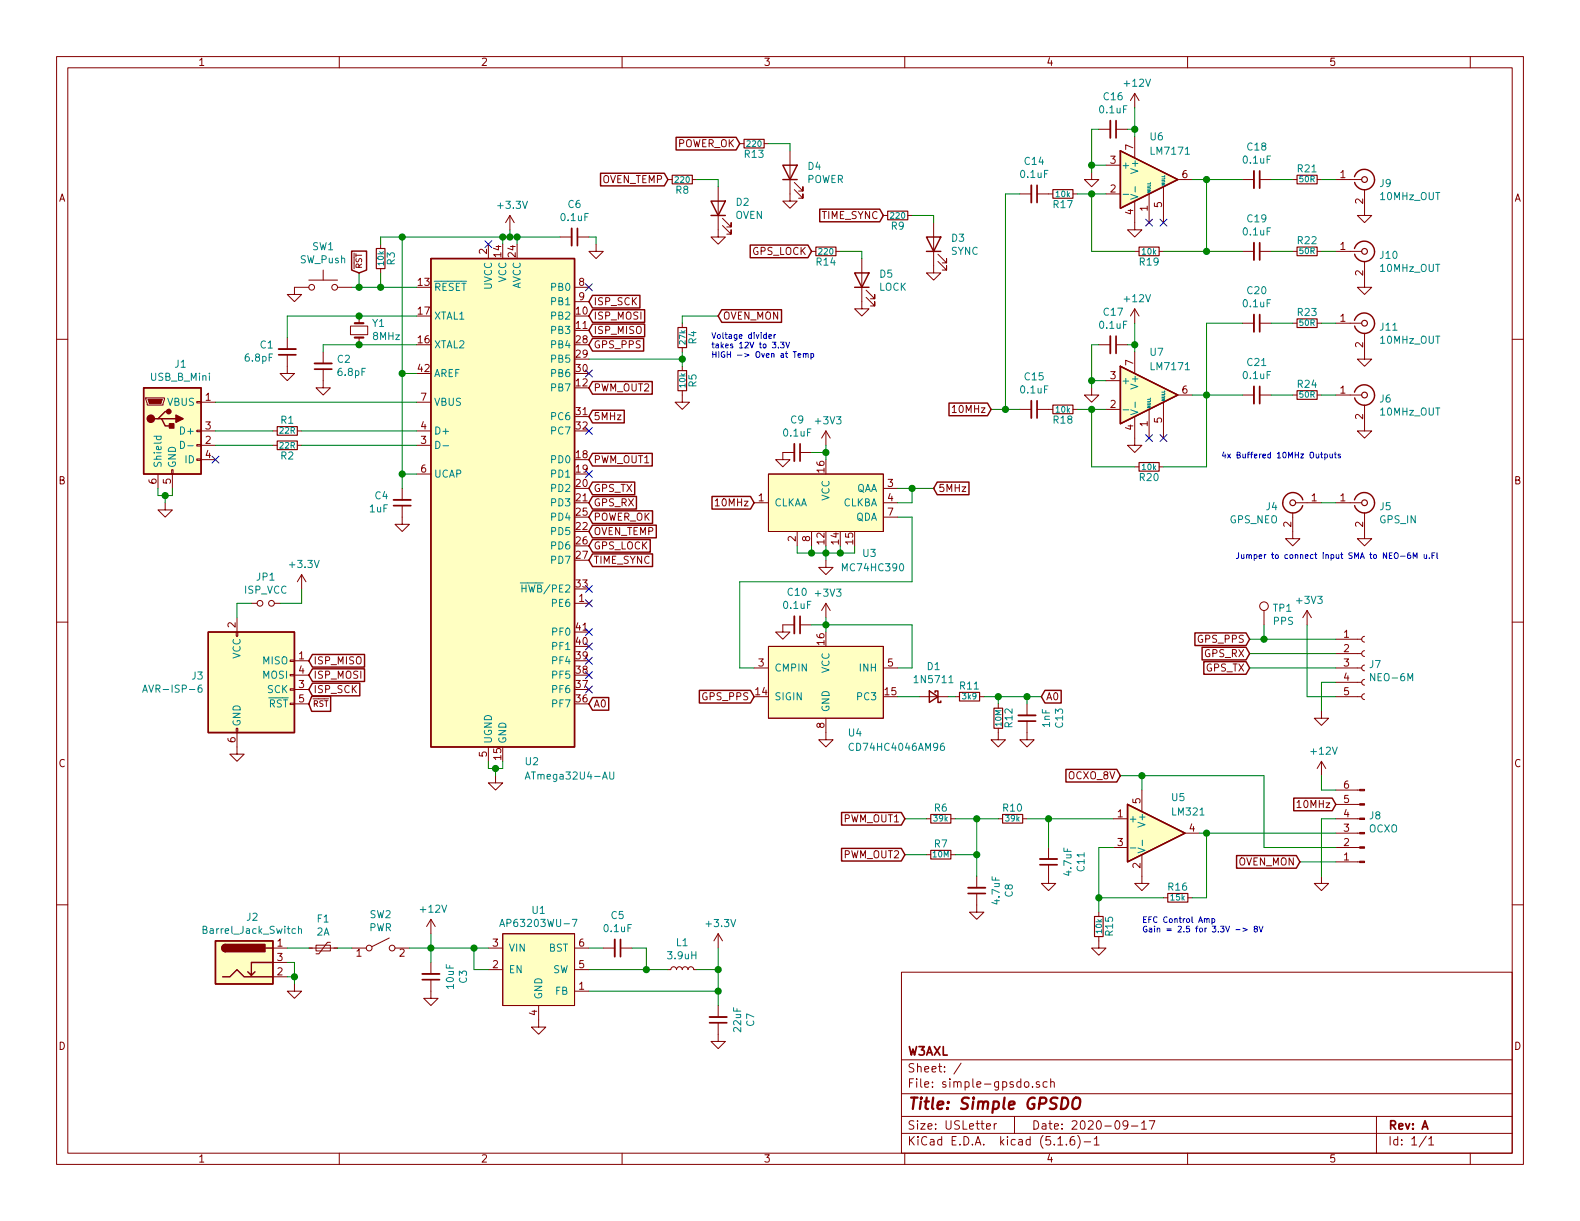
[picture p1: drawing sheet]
<svg xmlns="http://www.w3.org/2000/svg" width="279mm" height="216mm" viewBox="0 0 279 216" stroke-linecap="round" stroke-linejoin="round" font-family="sans-serif">
<g fill="none" stroke="#840000" stroke-width=".18">
<path d="M10 10h259.4v195.9h-259.4zM12 12h255.4v191.9h-255.4zM60 10v2M110 10v2M160 10v2M200.7 16.5v2.6M200.7 16.5l-.8 1.3M200.7 16.5l.7 1.3M210 10v2M260 10v2M90.2 38.1l-.8 1.3M90.2 38.1v2.5"/>
<path d="M90.2 38.1l.7 1.3M118.1 31.8h.8M122.4 31.8h.8M127 33v8.9h1.3l-1.3 1.3-1.3-1.3h1.3M127.8 39.9l1.5 1.5v-.8v.8h-.8M127.8 38.6l1.5 1.5v-.7v.7h-.8M130.8 25.4h.8M135.1 25.4h.8M139.7 26.7v8.9h1.3l-1.3 1.2-1.3-1.2h1.3M140.5 33.5l1.5 1.6v-.8v.8h-.8M140.5 32.3l1.5 1.5v-.8v.8h-.8M156.2 38.1h.8"/>
<path d="M160.5 38.1h.8M165.1 39.4v8.9h1.3l-1.3 1.2-1.3-1.2h1.3M180.3 34.3h2.1M183.4 34.3h2.8M189.7 34.3h.8M193 30.5v1.3h1.3l-1.3 1.2-1.2-1.2h1.2M194.3 22.9h2M195.6 34.3h2.5M195.6 29.2h2.5M197.4 22.9h2M200.7 35.6v5h1.2l-1.2 1.3-1.3-1.3h1.3M200.7 24.1v3.8"/>
<path d="M203.2 34.3v5.1M205.7 33v6.4M208.3 31.8h2.5M219.7 31.8h2M222.8 31.8h2M228.6 31.8h.8M232.9 31.8h.8M236.2 31.8h4.6M241.3 33.5v4.6h1.3l-1.3 1.3-1.3-1.3h1.3M10 60h2M50.8 59.7v2M54.6 50.8h-2.5v1.3h1.2l-1.2 1.2-1.3-1.2h1.3"/>
<path d="M54.6 49.5h5.1M57.1 47.8v1.7M59.7 50.8h2.5M62 57.7h3v1.5h-3zM63.5 55.9v1.3M63.5 59.7v1.3M67.3 43.2v.7M67.3 47.5v.8M86.4 43.2v2.5M99.1 41.9h2M101.6 50.8h2.5M101.6 53.3h2.5"/>
<path d="M102.1 41.9h2M105.4 43.2v1.3h1.3l-1.3 1.2-1.3-1.2h1.3M120.6 57.2v.7M143.5 44.5h.8M147.8 44.5h.8M152.4 45.7v8.9h1.3l-1.3 1.3-1.3-1.3h1.3M153.2 52.6l1.5 1.5v-.8v.8h-.8M153.2 51.3l1.5 1.5v-.7v.7h-.8M165.9 46.2l1.5 1.6v-.8v.8h-.8M165.9 45l1.5 1.5v-.8v.8h-.8M200.7 44.5h.7M200.7 54.6l-.8 1.3"/>
<path d="M200.7 54.6v2.6M200.7 54.6l.7 1.3M205 44.5h.7M219.7 57.2h2M219.7 44.5h2M222.8 57.2h2M222.8 44.5h2M228.6 57.2h.8M228.6 44.5h.8M232.9 57.2h.8M232.9 44.5h.8M236.2 57.2h4.6"/>
<path d="M236.2 44.5h4.6M241.3 58.9v4.6h1.3l-1.3 1.3-1.3-1.3h1.3M241.3 46.2v4.6h1.3l-1.3 1.3-1.3-1.3h1.3M267.4 60h2M25.8 70.4h3.3v.2l-.3 1h-2.8zM34.8 78.6h.8v.3h-.8zM34.8 76.1h.8v.2h-.8zM34.8 71h.8v.2h-.8zM35.6 76.2h2.5M35.6 78.7h2.5M35.6 71.1h2.5M48.3 76.2h.7"/>
<path d="M48.3 78.7h.7M50.8 62.7v3.3h1.3l-1.3 1.3-1.3-1.3h1.3M52.6 76.2h.7M52.6 78.7h.7M57.1 65.3v3.3h1.3l-1.3 1.3-1.2-1.3h1.2M57.1 62.2v2.1M73.7 76.2h2.5M73.7 78.7h2.5M73.7 71.1h2.5M120.6 69.1v2h1.3l-1.3 1.3-1.2-1.3h1.2M120.6 61.5v.7M120.6 64.8v.7"/>
<path d="M146 76.2v2.5M146 76.2l-.7 1.3M146 76.2l.8 1.3M168.4 72l.4-.3v1.2M168.4 72.9h.7M180.3 72.4h2.1M183.4 72.4h2.8M189.7 72.4h.8M193 68.6v1.3h1.3l-1.3 1.2-1.2-1.2h1.2M194.3 61h2M195.6 72.4h2.5M195.6 67.3h2.5"/>
<path d="M197.4 61h2M200.7 73.7v5h1.2l-1.2 1.3-1.3-1.3h1.3M200.7 62.2v3.8M203.2 72.4v5.1M205.7 71.1v6.4M208.3 69.9h2.5M219.7 69.9h2M222.8 69.9h2M228.6 69.9h.8M232.9 69.9h.8M236.2 69.9h4.6M241.3 71.6v4.6h1.3l-1.3 1.3-1.3-1.3h1.3"/>
<path d="M27.9 83.8v2.6M29.2 88.9v1.3h1.3l-1.3 1.2-1.3-1.2h1.3M30.4 83.1h.2v.7h-.2zM30.5 83.8v2.6M34.8 81.2h.8v.2h-.8zM35.6 81.3h2.5M71.1 89.4v3.3h1.3l-1.3 1.3-1.3-1.3h1.3M71.1 86.4v2M73.7 83.8h2.5M126.5 88.5l.3-.3v1.3M126.5 89.5h.7M133.3 88.9h2.6"/>
<path d="M135.9 83.8h20.3v10.2h-20.3zM140.5 80h-2.1v1.3h1.3l-1.3 1.3-1.2-1.3h1.2M141 94v2.5M141.5 80h2M143.5 94v2.5M146 99.1v1.2h1.3l-1.3 1.3-1.2-1.3h1.2M156.2 88.9h2.5M156.2 86.4h2.5M156.2 91.4h2.5M200.7 82.6h.7M205 82.6h.7M228.6 90.7v4.6h1.3l-1.3 1.2-1.3-1.2h1.3"/>
<path d="M229.1 88.9h4.6M236.2 88.9h4.6M241.3 90.7v4.6h1.3l-1.3 1.2-1.3-1.2h1.3M10 110h2M41.8 111.8h.2v.7h-.2zM41.9 109.2v2.6M44.4 106.7h1.1M48.5 106.7h1M51.3 119.3h.8v.2h-.8zM51.3 116.7h.8v.3h-.8zM52.1 116.8h2.5M52.1 119.4h2.5"/>
<path d="M53.3 101.6l-.7 1.3M53.3 101.6v2.5M53.3 101.6l.8 1.3M101.6 106.7h2.5M133.3 118.1h2.6M135.9 114.3h20.3v12.7h-20.3zM140.5 110.5h-2.1v1.3h1.3l-1.3 1.2-1.2-1.2h1.2M141.5 110.5h2M146 106.7l-.7 1.3M146 106.7v2.5M146 106.7l.8 1.3M156.2 118.1h2.5"/>
<path d="M223.5 108v2.5M231.1 108l-.7 1.2M231.1 108v2.5M231.1 108l.8 1.2M236.2 118.1h4.6M236.2 115.6h4.6M236.2 113h4.6M241.3 117.6l-.3 .1-.2 .3 .1 .4 .4 .2M241.3 115.1l-.3 .1-.2 .3 .1 .4 .4 .2M241.3 112.5l-.3 .1-.2 .4 .1 .3 .4 .2M267.4 110h2M41.8 128.8h.2v.7h-.2z"/>
<path d="M41.9 129.5v3.9h1.3l-1.3 1.2-1.3-1.2h1.3M51.3 124.3h.8v.3h-.8zM51.3 121.8h.8v.2h-.8zM52.1 121.9h2.5M52.1 124.5h2.5M86.4 132.1v2.5M87.6 137.2v1.2h1.3l-1.3 1.3-1.2-1.3h1.2M146 127v3.8h1.3l-1.3 1.3-1.2-1.3h1.2M162.6 123.2h5M168.9 123.2h.8M173.2 123.2h.8M176.5 128.8v2h1.3l-1.3 1.3-1.2-1.3h1.2"/>
<path d="M176.5 124.5v.7M181.6 127.5v3.3h1.3l-1.3 1.3-1.3-1.3h1.3M181.6 124.5v2M201.9 139.7v3.8M233.7 125.7v1.3h1.2l-1.2 1.3-1.3-1.3h1.3M233.7 134.6l-.8 1.3M233.7 134.6v2.6M233.7 134.6l.7 1.3M236.2 123.2h4.6M236.2 139.7h4.2M236.2 120.7h4.6M241.3 122.7l-.3 .1-.2 .3 .1 .4 .4 .2"/>
<path d="M241.3 120.1l-.3 .1-.2 .4 .1 .4 .4 .2M10 160h2M163.8 144.8h.8M163.8 151.1h.8M168.1 144.8h.8M168.1 151.1h.8M172.7 158v3.3h1.3l-1.3 1.3-1.3-1.3h1.3M172.7 154.9v2.1M176.5 144.8h.8M180.8 144.8h.8M185.4 152.9v3.3h1.3l-1.3 1.3-1.3-1.3h1.3M185.4 149.9v2"/>
<path d="M196.8 144.8h2.6M196.8 149.9h2.6M201.9 151.1v5.1h1.3l-1.3 1.3-1.2-1.3h1.2M205.7 158.8h.8M209.5 147.3h2.6M210.1 158.8h.7M229.4 141.9l.3-.4v1.3M229.4 142.8h.7M233.7 154.9v1.3h1.2l-1.2 1.3-1.3-1.3h1.3M236.2 144.8h4.2M236.2 142.2h4.2M236.2 147.3h4.2"/>
<path d="M236.2 149.9h4.2M236.2 152.4h4.2M267.4 160h2M48.3 167.6h2.5M48.3 172.7h2.5M48.3 170.2h2.5M52.1 174v1.3h1.2l-1.2 1.2-1.3-1.2h1.3M54.6 167.6h5.1M55.9 167.1h2.5v1h-2.5zM58.4 166.6h-.5l-1.5 2.1h-.5M62.2 167.6h2.6M68.8 165.9l-3 1.5"/>
<path d="M69.8 167.6h2.6M76.2 173.2v3.3h1.3l-1.3 1.3-1.3-1.3h1.3M76.2 162.6v2.5M76.2 170.2v2M76.2 162.6l-.8 1.2M76.2 162.6l.8 1.2M86.4 167.6h2.5M86.4 171.5h2.5M88.9 165.1h12.7v12.7h-12.7zM95.2 177.8v3.8h1.3l-1.3 1.3-1.2-1.3h1.2M101.6 167.6h2.5M101.6 171.5h2.5"/>
<path d="M101.6 175.3h2.5M106.7 167.6h2M109.7 167.6h2.1M118.1 171.5h.5l.1-.4 .3-.2 .5 .2 .1 .4 .2-.4 .2-.2 .5 .2 .1 .4 .2-.4 .3-.2 .4 .2 .2 .4 .1-.4 .3-.2 .4 .2 .2 .4h.5M127 165.1v2.5M127 177.8v2M127 165.1l-.8 1.3M127 165.1l.8 1.3M159.4 171.9h108v32h-108zM194.3 165.6v2h1.3l-1.3 1.3-1.3-1.3h1.3M194.3 161.3v.8M127 180.8v3.4h1.3l-1.3 1.2-1.3-1.2h1.3"/>
<path d="M159.4 197.4h108M159.4 193.4h108M159.4 187.4h108M170 188l-1.3 1.9M174.4 199.2l.8-.2-.1-.2-.4-.1-.3 .2 .1 .7h.6M175.8 198.7v1M176.2 198.7l-.3 .1-.1 .2M179.4 197.4v3M181.2 191.4l.3-.1 .4 .1v.6l-.1 .2-.3 .1-.3-.2zM182.6 192.1v.2M183.8 191.3h-.4l-.2 .2 .1 .2 .5 .1v.4h-.6M185.2 191.3h-.5l-.2 .2v.6l.2 .2 .5-.1"/>
<path d="M185.8 191.4l.2-.1h.4v1M185.8 190.8v1.5M199.4 198.8l-.1 .2a.48 .48 0 0 1-.6 0v-.7a.48 .48 0 0 1 .6-.1l.1 .1a1.19 1.19 0 0 1-.2 1.3l-.5 .1M200.1 199.1h1.1M201.9 198.6l.4-.4v1.5M201.9 199.7h.8M203.2 198.2h1l-.6 1.5M243.4 197.4v6.5M60 203.9v2M110 203.9v2M159.4 200.4h108M160 203.9v2"/>
<path d="M187.1 202.5h.8M188.6 202.3v.2M189.9 201a.59 .59 0 0 0-.7 .6v.6l.2 .2 .4 .1 .2-.2 .1-.5-.2-.2-.4-.1-.3 .3M190.6 200.8a1.71 1.71 0 0 1 0 2.2M191.7 201.9h1.2M193.5 201.4l.4-.4v1.5M193.5 202.5h.9M210 203.9v2M252.2 200.9l-1.2 1.9M252.7 201.4l.4-.4v1.5M252.7 202.5h.8M260 203.9v2"/>
<circle cx="55.1" cy="50.8" r=".51"/>
<circle cx="59.2" cy="50.8" r=".51"/>
<circle cx="46" cy="106.7" r=".51"/>
<circle cx="48" cy="106.7" r=".51"/>
<circle cx="223.5" cy="107.2" r=".76"/>
<circle cx="65.3" cy="167.6" r=".51"/>
<circle cx="69.3" cy="167.6" r=".51"/>
</g>
<path d="M189.8 194.4a.66 .66 0 0 1 1.2 0 1.49 1.49 0 0 1-.6 1.7l-.6-.1a1.49 1.49 0 0 1 0-1.6z" fill="none" stroke="#840000" stroke-width=".41"/>
<g fill="none" stroke="#840000" stroke-width=".25">
<path d="M106.2 30.6h11.3l.6 1.2-.6 1.1h-11.3zM119.6 24.3h10.6l.6 1.1-.6 1.1h-10.6zM125.7 35.6h2.6l-1.3 2.5zM125.7 38.1h2.6M138.4 29.2h2.6l-1.3 2.6zM138.4 31.8h2.6M145 37h10.6l.6 1.1-.6 1.1h-10.6zM198.1 26.7l10.2 5.1-10.2 5zM239.5 31.2a1.8 1.8 0 0 1 2.8-1 1.8 1.8 0 0 1 0 2.9 1.8 1.8 0 0 1-2.8-.8M62.2 44.4h2.6v3.4l-1.3 .5-1.3-.5zM76.2 45.7h25.4v86.4h-25.4zM104.8 57.3h9.2v2.2h-9.2l-.7-1.1z"/>
<path d="M104.8 54.8h9.2v2.2h-9.2l-.7-1.1zM104.8 52.2h8.4v2.3h-8.4l-.7-1.2zM104.8 59.8h9v2.3h-9l-.7-1.1zM127.6 54.8h10.6v2.2h-10.6l-.6-1.1zM132.7 43.3h10.2l.6 1.2-.6 1.1h-10.2zM151.1 48.3h2.6l-1.3 2.5zM151.1 50.8h2.6M163.8 41.9h2.6l-1.3 2.6zM163.8 44.5h2.6M239.5 56.6a1.8 1.8 0 0 1 2.8-1 1.8 1.8 0 0 1 0 2.9 1.8 1.8 0 0 1-2.8-.8M239.5 43.9a1.8 1.8 0 0 1 2.8-1 1.8 1.8 0 0 1 0 2.9 1.8 1.8 0 0 1-2.8-.8M25.4 68.6h10.2v15.2h-10.2z"/>
<path d="M27.9 74h.7l.6 1.3h1.3M28.6 74h2.5M29.8 72.8h-.6l-1.3 1.2h-.6M104.8 67.5h10.5v2.2h-10.5l-.7-1.1zM104.8 72.5h5.6v2.3h-5.6l-.7-1.1zM167.8 71.3h6.8l.7 1.1-.7 1.1h-6.8zM198.1 64.8l10.2 5.1-10.2 5zM239.5 69.3a1.8 1.8 0 0 1 2.8-1 1.8 1.8 0 0 1 0 2.9 1.8 1.8 0 0 1-2.8-.8M104.8 92.9h11.3v2.2h-11.3l-.7-1.1zM104.8 97.9h10.6v2.3h-10.6l-.7-1.1zM104.8 95.4h10.2v2.2h-10.2l-.7-1.1zM104.8 90.3h10.6v2.3h-10.6l-.7-1.2z"/>
<path d="M104.8 87.8h7.7v2.2h-7.7l-.7-1.1zM104.8 85.2h7.4v2.3h-7.4l-.7-1.1zM104.8 80.2h10.5v2.2h-10.5l-.7-1.1zM125.9 87.8h6.8l.6 1.1-.6 1.1h-6.8zM165.7 85.2h5.6v2.3h-5.6l-.6-1.1zM230.4 88.4a1.8 1.8 0 0 0-2.8-1 1.8 1.8 0 0 0 0 2.9 1.8 1.8 0 0 0 2.8-.9M239.5 88.4a1.8 1.8 0 0 1 2.8-1 1.8 1.8 0 0 1 0 2.9 1.8 1.8 0 0 1-2.8-.9M36.8 111.8h15.3v17.7h-15.3zM55.2 118.3h9.3v2.2h-9.3l-.6-1.1zM55.2 115.7h9.3v2.3h-9.3l-.6-1.2zM211.3 111.9h9l.7 1.1-.7 1.1h-9zM212.6 114.5h7.7l.7 1.1-.7 1.1h-7.7z"/>
<path d="M212.9 117h7.4l.7 1.1-.7 1.1h-7.4zM55.1 123.1h3.4v2.7h-3.4l-.5-1.3zM55.2 120.8h8.4v2.2h-8.4l-.6-1.1zM104.8 123.3h2.8v2.3h-2.8l-.7-1.1zM123.7 122.1h9l.6 1.1-.6 1.1h-9zM164.3 122.2l1.6 1-1.6 1zM165.4 122.4v-.2h.5v2h.5v-.2M184.8 122.1h2.9v2.2h-2.9l-.7-1.1zM188.5 136h9l.6 1.2-.6 1.1h-9zM148.8 150h10.6l.6 1.1-.6 1.1h-10.6zM148.8 143.7h10.6l.6 1.1-.6 1.1h-10.6zM199.4 142.2l10.1 5.1-10.1 5.1z"/>
<path d="M218.7 151.3h10.5l.7 1.1-.7 1.1h-10.5zM228.8 141.1h6.8l.6 1.1-.6 1.2h-6.8zM38.1 166.4h10.2v7.6h-10.2zM39.4 172.7h1.2l1.3-1.2 1.3 1.2h5.1M39.9 167a.63 .63 0 0 0-.7 .6 .63 .63 0 0 0 .7 .7M45.1 171.8l-.7 .7M47 167.6h1.3M48.3 170.2h-3.9v2.3l-.6-.7"/>
</g>
<g fill="none" stroke="#840000" stroke-width=".2">
<path d="M118.9 31h3.5v1.5h-3.5zM131.6 24.6h3.5v1.6h-3.5zM157 37.3h3.5v1.6h-3.5zM186.2 33.5h3.5v1.6h-3.5zM229.4 31h3.5v1.5h-3.5zM66.5 43.9h1.6v3.6h-1.6zM119.9 57.9h1.5v3.6h-1.5zM144.3 43.7h3.5v1.5h-3.5zM201.4 43.7h3.6v1.5h-3.6zM229.4 56.4h3.5v1.5h-3.5zM229.4 43.7h3.5v1.5h-3.5zM49 75.4h3.6v1.6h-3.6z"/>
<path d="M49 78h3.6v1.5h-3.6zM119.9 65.5h1.5v3.6h-1.5zM186.2 71.6h3.5v1.6h-3.5zM229.4 69.1h3.5v1.5h-3.5zM201.4 81.8h3.6v1.5h-3.6zM169.7 122.4h3.5v1.6h-3.5zM175.8 125.2h1.5v3.6h-1.5zM164.6 144h3.5v1.5h-3.5zM164.6 150.4h3.5v1.5h-3.5zM177.3 144h3.5v1.5h-3.5zM206.5 158h3.6v1.5h-3.6zM193.5 162.1h1.6v3.5h-1.6z"/>
<circle cx="241.3" cy="31.8" r=".51"/>
<circle cx="241.3" cy="44.5" r=".51"/>
<circle cx="241.3" cy="57.2" r=".51"/>
<circle cx="241.3" cy="69.9" r=".51"/>
<circle cx="228.6" cy="88.9" r=".51"/>
<circle cx="241.3" cy="88.9" r=".51"/>
</g>
<g fill="none" stroke="#840000" stroke-width=".33">
<path d="M182.4 32.8v3M196.3 21.3v3.1M221.7 30.2v3.1M101.1 40.4v3M196.3 59.4v3.1M221.7 42.9v3.1M221.7 55.6v3.1M49.3 61.7h3M55.6 64.3h3.1M140.5 78.5v3M182.4 70.9v3M221.7 68.3v3.1"/>
<path d="M69.6 88.4h3M140.5 109v3M180.1 126.5h3M171.2 157h3M183.9 151.9h3M74.7 172.2h3M108.7 166.1v3.1M125.5 179.8h3"/>
</g>
<g fill="none" stroke="#840000" stroke-width=".3">
<path d="M183.4 32.8v3M197.4 21.3v3.1M222.8 30.2v3.1M102.1 40.4v3M197.4 59.4v3.1M222.8 42.9v3.1M222.8 55.6v3.1M49.3 62.7h3M55.6 65.3h3.1M141.5 78.5v3M183.4 70.9v3M222.8 68.3v3.1"/>
<path d="M69.6 89.4h3M141.5 109v3M180.1 127.5h3M171.2 158h3M183.9 152.9h3M74.7 173.2h3M109.7 166.1v3.1M125.5 180.8h3"/>
</g>
<g fill="#ffffc2" stroke="#ffffc2" stroke-width=".18">
<path d="M36.8 111.8h15.3v17.7h-15.3z"/>
<path d="M198.1 64.8l10.2 5.1-10.2 5z"/>
<path d="M199.4 142.2l10.1 5.1-10.1 5.1z"/>
<path d="M135.9 83.8h20.3v10.2h-20.3z"/>
<path d="M135.9 114.3h20.3v12.7h-20.3z"/>
<path d="M198.1 26.7l10.2 5.1-10.2 5z"/>
<path d="M88.9 165.1h12.7v12.7h-12.7z"/>
<path d="M25.4 68.6h10.2v15.2h-10.2z"/>
<path d="M76.2 45.7h25.4v86.4h-25.4z"/>
<path d="M38.1 166.4h10.2v7.6h-10.2z"/>
</g>
<g fill="none" stroke="#008484" stroke-width=".18">
<path d="M198.6 34.4h1M199.9 34.4l1.3 .4-1.3 .4M200.7 33v1M27.2 77.1h1.3M27.7 77.1v.4l.2 .2 .5-.1v-.5M31.9 78a.64 .64 0 0 1 .7 .7 .64 .64 0 0 1-.7 .6zM33.2 78.8h1M77.1 78a.64 .64 0 0 1 .7 .7 .64 .64 0 0 1-.7 .6zM78.3 78.8h1M198.6 72.5h1M199.9 72.5l1.3 .4-1.3 .4M200.7 71.1v1"/>
<path d="M92 103.1h1.3M92.3 103.4v1.3M92.3 104h.7M25.2 122.4l.5-1.3 .4 1.3M25.3 122h.7M35.6 121.1l-.3 .1a.87 .87 0 0 0 0 1.2l.4-.1v-.6l-.4-.1-.3 .3M92.9 137.8l.4-1.3 .4 1.3M93 137.4h.6M107.8 136.5v1l.3 .3 .3-.1 .1-.2v-1M150.9 131.5a.6 .6 0 0 0-.8 .5 .6 .6 0 0 0 .6 .7l.2-.1M166.9 131.4l-.4 .1-.2 .5v.6l.2 .1 .4-.1 .1-.1-.1-.5-.4-.1-.2 .3M167.8 120.7h.7"/>
<path d="M199.9 149.9h1M201.2 149.9l1.3 .5-1.3 .4M202 148.6v.9M52.8 164.3l.2-.1 .3 .1v.7M52.8 163.8v1.2M88.4 163.8l.4-1.2 .4 1.2M88.5 163.5h.6M101.2 162.6h.8l-.5 1.2"/>
</g>
<path d="M62.7 59.7h1.6M62.7 57.2h1.6" fill="none" stroke="#840000" stroke-width=".38"/>
<g fill="#840000" stroke="#840000" stroke-width=".18">
<path d="M240.4 139.6h.9v.2h-.9z"/>
<path d="M240.4 142.1h.9v.3h-.9z"/>
<path d="M240.4 144.7h.9v.2h-.9z"/>
<path d="M240.4 147.2h.9v.2h-.9z"/>
<path d="M240.4 149.7h.9v.3h-.9z"/>
<path d="M240.4 152.3h.9v.2h-.9z"/>
<path d="M26.2 70.6h2.5l-.3 .8h-2z"/>
</g>
<g fill="#840000" stroke="#840000" stroke-width=".25">
<path d="M30 74.9h.7v.8h-.7z"/>
<path d="M31.1 73.4l1.3 .6-1.3 .7z"/>
<path d="M39.4 167.2l.5-.2v1.3a.64 .64 0 0 1-.6-.4 .64 .64 0 0 1 .1-.7z"/>
<path d="M39.9 167h7v1.3h-7z"/>
<circle cx="26.7" cy="74" r=".63"/>
<circle cx="29.8" cy="72.8" r=".38"/>
</g>
<g fill="none" stroke="#008400" stroke-width=".18">
<path d="M200.7 19.1v5M123.2 31.8h3.8v1.2M135.9 25.4h3.8v1.3M161.3 38.1h3.8v1.3M180.3 34.3h-2.5v38.1M190.5 34.3h5.1M193 34.3v10.2h7.7M193 29.2h2.6M194.3 22.9h-1.3v7.6M199.4 22.9h1.3M210.8 31.8h8.9M213.4 31.8v12.7"/>
<path d="M224.8 31.8h3.8M233.7 31.8h2.5M62.2 50.8h11.5M63.5 48.3v2.5M67.3 48.3v2.5M71.1 41.9v44.5M73.7 55.9h-22.9v3.8M88.9 41.9v1.3M90.2 40.6v1.3M91.4 41.9v1.3M99.1 41.9h-31.8v1.3M104.1 41.9h1.3v1.3"/>
<path d="M127 55.9h-6.4v1.3M148.6 44.5h3.8v1.2M200.7 57.2v5M205.7 44.5h14M219.7 57.2h-6.3v25.4h-7.7M224.8 44.5h3.8M224.8 57.2h3.8M233.7 44.5h2.5M233.7 57.2h2.5M38.1 76.2h10.2M38.1 78.7h10.2M38.1 71.1h35.6"/>
<path d="M53.3 76.2h20.4M53.3 78.7h20.4M71.1 66h2.6M73.7 61h-16.6v1.2M104.1 63.5h16.5M120.6 62.2v2.6M146 78.7v2.6M175.3 72.4h5M190.5 72.4h5.1M193 72.4v10.2h7.7M193 67.3h2.6M194.3 61h-1.3v7.6"/>
<path d="M199.4 61h1.3M210.8 69.9h8.9M224.8 69.9h3.8M233.7 69.9h2.5M27.9 86.4v1.2h2.6v-1.2M29.2 87.6v1.3M71.1 83.8h2.6M141 96.5v1.3h10.1v-1.3M143.5 96.5v1.3M143.5 80h2.5M146 96.5v2.6M148.6 96.5v1.3"/>
<path d="M158.7 86.4h6.4M158.7 91.4h2.6v11.5h-30.5v15.2h2.5M161.3 86.4v2.5h-2.6M233.7 88.9h2.5M44.4 106.7h-2.5v2.5M53.3 104.1v2.6h-3.8M143.5 110.5h17.8v7.6h-2.6M146 109.2v2.6M221 113h15.2M221 115.6h15.2M221 118.1h15.2M223.5 110.5v2.5"/>
<path d="M231.1 110.5v12.7h5.1M86.4 134.6v1.3h2.5v-1.3M87.6 135.9v1.3M158.7 123.2h3.9M167.6 123.2h1.3M174 123.2h10.1M176.5 123.2v1.3M181.6 123.2v1.3M198.1 137.2h25.4v12.7h12.7M201.9 137.2v2.5M233.7 137.2v2.5h2.5M236.2 120.7h-2.5v5"/>
<path d="M160 144.8h3.8M160 151.1h3.8M168.9 144.8h7.6M168.9 151.1h3.8M172.7 144.8v10.1M181.6 144.8h15.2M185.4 144.8v5.1M194.3 158.8h11.4M196.8 149.9h-2.5v11.4M212.1 147.3h24.1M213.4 147.3v11.5h-2.6M229.9 152.4h6.3"/>
<path d="M236.2 144.8h-2.5v10.1M50.8 167.6h3.8M50.8 170.2h1.3v3.8M50.8 172.7h1.3M59.7 167.6h2.5M72.4 167.6h14M76.2 165.1v5.1M83.8 167.6v3.9h2.6M104.1 167.6h2.6M104.1 175.3h22.9M104.1 171.5h14M111.8 167.6h2.5v3.9"/>
<path d="M123.2 171.5h3.8M127 167.6v10.2"/>
</g>
<g fill="none" stroke="#0000c2" stroke-width=".18">
<path d="M136 59.5l.4-.1v-.2h-.3l-.1 .1v.5h.4M136.9 59.2v.6M137.2 59.2l-.3 .2M137.6 61.4v.1M138 60.5h.7l-.4 .4 .4 .2-.1 .3-.1 .1-.5-.1M139 60.5l.3 1 .3-1M140.3 62.2h.5M141.1 62.8l.5-.1v-.1l-.3-.1-.2 .2 .1 .4h.4M142.1 62.6h.3l.1 .6M142.1 62.5v.7M142.5 62.7l.1-.2 .3 .1v.6M143.4 62.6l.3-.1 .2 .2-.1 .4h-.4"/>
<path d="M143.4 62.5v1M233.7 80v.8l.2 .2M236.1 80v.8l.2 .2M233.5 80.3h.4M234.3 80.3h.2l.2 .2-.1 .4h-.3M234.3 80.3v1M235.2 80.3v.6h.4M235.6 80.3v.7M235.9 80.3h.4M237 80.3h-.2l-.2 .1 .4 .3v.2h-.4M247.7 98.3h.8M249.4 97.7l-.4 .1-.1 .8 .2 .2 .3-.1v-.5l-.3-.1-.2 .2"/>
<path d="M249.9 98.8v-1.1l.3 .8 .4-.8v1.1M251.8 98.1l.1 .6h.4M252.3 98.1v.7M252.8 98.7v.1M253.2 98.2h.4M253.7 97.7h-.5v1.1M254.1 97.7v.9l.2 .2M213.4 162.6l.2-.2 .2 .1v.6M214.3 162.5l.3-.1 .2 .2-.1 .5h-.4M214.3 162.4v1M218.5 164.4h.8M219.8 164.1l.8 .3-.8 .3"/>
<path d="M222 164.2l-.2-.1v-.2h.5v.3l-.5 .1v.4l.2 .1 .3-.1 .1-.3-.2-.2M222.7 163.8l.3 1 .3-1"/>
</g>
<g fill="#008400" stroke="#008400" stroke-width=".25">
<circle cx="172.7" cy="144.8" r=".51"/>
<circle cx="161.3" cy="86.4" r=".51"/>
<circle cx="193" cy="34.3" r=".51"/>
<circle cx="83.8" cy="167.6" r=".51"/>
<circle cx="213.4" cy="44.5" r=".51"/>
<circle cx="213.4" cy="31.8" r=".51"/>
<circle cx="76.2" cy="167.6" r=".51"/>
<circle cx="148.6" cy="97.8" r=".51"/>
<circle cx="194.3" cy="158.8" r=".51"/>
<circle cx="146.1" cy="97.8" r=".51"/>
<circle cx="177.8" cy="72.4" r=".51"/>
<circle cx="143.5" cy="97.8" r=".51"/>
<circle cx="223.5" cy="113" r=".51"/>
<circle cx="90.2" cy="41.9" r=".51"/>
<circle cx="172.7" cy="151.1" r=".51"/>
<circle cx="146.1" cy="110.5" r=".51"/>
<circle cx="185.4" cy="144.8" r=".51"/>
<circle cx="213.4" cy="147.3" r=".51"/>
<circle cx="87.6" cy="135.9" r=".51"/>
<circle cx="52.1" cy="172.7" r=".51"/>
<circle cx="146.1" cy="80" r=".51"/>
<circle cx="201.9" cy="137.2" r=".51"/>
<circle cx="181.6" cy="123.2" r=".51"/>
<circle cx="176.5" cy="123.2" r=".51"/>
<circle cx="71.1" cy="66" r=".51"/>
<circle cx="200.7" cy="61" r=".51"/>
<circle cx="127" cy="175.3" r=".51"/>
<circle cx="71.1" cy="41.9" r=".51"/>
<circle cx="63.5" cy="61" r=".51"/>
<circle cx="63.5" cy="55.9" r=".51"/>
<circle cx="200.7" cy="22.9" r=".51"/>
<circle cx="127" cy="171.5" r=".51"/>
<circle cx="67.3" cy="50.8" r=".51"/>
<circle cx="91.4" cy="41.9" r=".51"/>
<circle cx="88.9" cy="41.9" r=".51"/>
<circle cx="114.3" cy="171.5" r=".51"/>
<circle cx="193" cy="67.3" r=".51"/>
<circle cx="71.1" cy="83.8" r=".51"/>
<circle cx="63.5" cy="50.8" r=".51"/>
<circle cx="193" cy="72.4" r=".51"/>
<circle cx="193" cy="29.2" r=".51"/>
<circle cx="29.2" cy="87.6" r=".51"/>
<circle cx="120.7" cy="63.5" r=".51"/>
<circle cx="213.4" cy="69.9" r=".51"/>
</g>
<g fill="none" stroke="#000084" stroke-width=".18">
<path d="M202.6 38.8l1.2 1.2M203.8 38.8l-1.2 1.2M205.1 38.8l1.2 1.2M206.3 38.8l-1.2 1.2M85.8 42.6l1.2 1.2M87 42.6l-1.2 1.2M103.5 50.2l1.2 1.2M104.7 50.2l-1.2 1.2M103.5 65.4l1.2 1.2M103.5 75.6l1.2 1.2M104.7 65.4l-1.2 1.2M104.7 75.6l-1.2 1.2"/>
<path d="M202.6 76.9l1.2 1.2M203.8 76.9l-1.2 1.2M205.1 76.9l1.2 1.2M206.3 76.9l-1.2 1.2M37.5 80.7l1.2 1.2M38.7 80.7l-1.2 1.2M103.5 83.2l1.2 1.2M104.7 83.2l-1.2 1.2M103.5 103.5l1.2 1.2M103.5 106.1l1.2 1.2M103.5 111.2l1.2 1.2M103.5 113.7l1.2 1.2"/>
<path d="M103.5 116.2l1.2 1.2M103.5 118.8l1.2 1.2M104.7 103.5l-1.2 1.2M104.7 106.1l-1.2 1.2M104.7 111.2l-1.2 1.2M104.7 113.7l-1.2 1.2M104.7 116.2l-1.2 1.2M104.7 118.8l-1.2 1.2M103.5 121.3l1.2 1.2M104.7 121.3l-1.2 1.2"/>
</g>
<text font-size="2.8" fill="#840000" x="160.4" y="196.2">Title: Simple GPSDO</text>
<g font-size="2.1" fill="#840000">
<text x="160.4" y="189.6">Sheet: /</text>
<text x="160.4" y="186.6">W3AXL</text>
<text x="160.4" y="192.3">File: simple-gpsdo.sch</text>
<text x="160.4" y="202.5">KiCad E.D.A. kicad (5.1.6)-1</text>
<text x="160.4" y="199.7">Size: USLetter</text>
<text x="182.4" y="199.7">Date: 2020-09-17</text>
<text x="245.4" y="199.7">Rev: A</text>
<text x="245.4" y="202.5">Id: 1/1</text>
</g>
<g font-size="1.8" fill="#840000">
<text x="35" y="11.6">1</text>
<text x="85" y="11.6">2</text>
<text x="135" y="11.6">3</text>
<text x="185" y="11.6">4</text>
<text x="235" y="11.6">5</text>
<text x="119.7" y="26">POWER_OK</text>
<text x="196.4" y="29">3</text>
<text x="200.4" y="26.5" transform="rotate(-90 200.4 26.5)">7</text>
<text x="10.4" y="35.6">A</text>
<text x="106.4" y="32.4">OVEN_TEMP</text>
<text x="196.4" y="34">2</text>
<text x="209.1" y="31.5">6</text>
<text x="237" y="31.5">1</text>
<text x="267.8" y="35.6">A</text>
<text x="145.3" y="38.7">TIME_SYNC</text>
<text x="200.4" y="37.9" transform="rotate(-90 200.4 37.9)">4</text>
<text x="202.9" y="37.3" transform="rotate(-90 202.9 37.3)">1</text>
<text x="205.5" y="36.7" transform="rotate(-90 205.5 36.7)">5</text>
<text x="241" y="36" transform="rotate(-90 241 36)">2</text>
<text x="86.1" y="44.9" transform="rotate(-90 86.1 44.9)">2</text>
<text x="88.6" y="45.4" transform="rotate(-90 88.6 45.4)">14</text>
<text x="91.2" y="45.4" transform="rotate(-90 91.2 45.4)">24</text>
<text x="133" y="45.1">GPS_LOCK</text>
<text x="237" y="44.2">1</text>
<text x="74" y="50.5">13</text>
<text x="102.4" y="50.5">8</text>
<text x="102.4" y="53.1">9</text>
<text x="104.9" y="54">ISP_SCK</text>
<text x="241" y="48.7" transform="rotate(-90 241 48.7)">2</text>
<text x="74" y="55.6">17</text>
<text x="101.9" y="55.6">10</text>
<text x="101.9" y="58.2">11</text>
<text x="104.9" y="59.1">ISP_MISO</text>
<text x="104.9" y="56.5">ISP_MOSI</text>
<text x="127.8" y="56.5">OVEN_MON</text>
<text x="237" y="56.9">1</text>
<text x="74" y="60.7">16</text>
<text x="74" y="65.8">42</text>
<text x="101.9" y="60.7">28</text>
<text x="101.9" y="63.2">29</text>
<text x="101.9" y="65.8">30</text>
<text x="104.9" y="61.6">GPS_PPS</text>
<text x="200.4" y="64.6" transform="rotate(-90 200.4 64.6)">7</text>
<text x="241" y="61.4" transform="rotate(-90 241 61.4)">2</text>
<text x="36.3" y="70.9">1</text>
<text x="74.4" y="70.9">7</text>
<text x="101.9" y="68.3">12</text>
<text x="104.9" y="69.2">PWM_OUT2</text>
<text x="196.4" y="67.1">3</text>
<text x="209.1" y="69.6">6</text>
<text x="237" y="69.6">1</text>
<text x="36.3" y="75.9">3</text>
<text x="74.4" y="75.9">4</text>
<text x="101.9" y="73.4">31</text>
<text x="101.9" y="75.9">32</text>
<text x="104.9" y="74.3">5MHz</text>
<text x="168.9" y="73">10MHz</text>
<text x="196.4" y="72.1">2</text>
<text x="200.4" y="76" transform="rotate(-90 200.4 76)">4</text>
<text x="202.9" y="75.4" transform="rotate(-90 202.9 75.4)">1</text>
<text x="205.5" y="74.8" transform="rotate(-90 205.5 74.8)">5</text>
<text x="241" y="74.1" transform="rotate(-90 241 74.1)">2</text>
<text x="36.3" y="78.5">2</text>
<text x="36.3" y="81">4</text>
<text x="74.4" y="78.5">3</text>
<text x="74.4" y="83.6">6</text>
<text x="101.9" y="81">18</text>
<text x="101.9" y="83.6">19</text>
<text x="104.9" y="81.9">PWM_OUT1</text>
<text x="145.8" y="83.5" transform="rotate(-90 145.8 83.5)">16</text>
<text x="10.4" y="85.6">B</text>
<text x="27.7" y="85.6" transform="rotate(-90 27.7 85.6)">6</text>
<text x="30.2" y="85.6" transform="rotate(-90 30.2 85.6)">5</text>
<text x="101.9" y="86.1">20</text>
<text x="101.9" y="88.6">21</text>
<text x="104.9" y="89.5">GPS_RX</text>
<text x="104.9" y="87">GPS_TX</text>
<text x="126.9" y="89.5">10MHz</text>
<text x="134.1" y="88.6">1</text>
<text x="157" y="86.1">3</text>
<text x="157" y="88.6">4</text>
<text x="165.9" y="87">5MHz</text>
<text x="231.9" y="88.6">1</text>
<text x="237" y="88.6">1</text>
<text x="267.8" y="85.6">B</text>
<text x="101.9" y="93.7">22</text>
<text x="101.9" y="91.2">25</text>
<text x="104.9" y="94.6">OVEN_TEMP</text>
<text x="104.9" y="92.1">POWER_OK</text>
<text x="140.7" y="95.7" transform="rotate(-90 140.7 95.7)">2</text>
<text x="143.3" y="95.7" transform="rotate(-90 143.3 95.7)">8</text>
<text x="157" y="91.2">7</text>
<text x="228.3" y="93.2" transform="rotate(-90 228.3 93.2)">2</text>
<text x="241" y="93.2" transform="rotate(-90 241 93.2)">2</text>
<text x="101.9" y="96.3">26</text>
<text x="101.9" y="98.8">27</text>
<text x="104.9" y="99.7">TIME_SYNC</text>
<text x="104.9" y="97.2">GPS_LOCK</text>
<text x="145.8" y="96.2" transform="rotate(-90 145.8 96.2)">12</text>
<text x="148.3" y="96.2" transform="rotate(-90 148.3 96.2)">14</text>
<text x="150.9" y="96.2" transform="rotate(-90 150.9 96.2)">15</text>
<text x="101.9" y="103.9">33</text>
<text x="102.4" y="106.4">1</text>
<text x="41.7" y="111" transform="rotate(-90 41.7 111)">2</text>
<text x="101.9" y="111.5">41</text>
<text x="145.8" y="114" transform="rotate(-90 145.8 114)">16</text>
<text x="211.9" y="113.7">GPS_PPS</text>
<text x="237.6" y="112.8">1</text>
<text x="52.9" y="116.6">1</text>
<text x="52.9" y="119.1">4</text>
<text x="55.4" y="117.5">ISP_MISO</text>
<text x="101.9" y="119.1">38</text>
<text x="101.9" y="116.6">39</text>
<text x="101.9" y="114">40</text>
<text x="134.1" y="117.9">3</text>
<text x="157" y="117.9">5</text>
<text x="213" y="116.2">GPS_RX</text>
<text x="213.2" y="118.7">GPS_TX</text>
<text x="237.6" y="115.3">2</text>
<text x="237.6" y="117.9">3</text>
<text x="52.9" y="121.7">3</text>
<text x="52.9" y="124.2">5</text>
<text x="55.4" y="122.6">ISP_SCK</text>
<text x="55.4" y="120">ISP_MOSI</text>
<text x="101.9" y="124.2">36</text>
<text x="101.9" y="121.7">37</text>
<text x="104.9" y="125.1">A0</text>
<text x="124.3" y="123.8">GPS_PPS</text>
<text x="133.7" y="122.9">14</text>
<text x="156.5" y="122.9">15</text>
<text x="184.9" y="123.8">A0</text>
<text x="237.6" y="120.4">4</text>
<text x="237.6" y="122.9">5</text>
<text x="41.7" y="131.3" transform="rotate(-90 41.7 131.3)">6</text>
<text x="145.8" y="128.8" transform="rotate(-90 145.8 128.8)">8</text>
<text x="10.4" y="135.6">C</text>
<text x="86.1" y="133.8" transform="rotate(-90 86.1 133.8)">5</text>
<text x="88.6" y="134.3" transform="rotate(-90 88.6 134.3)">15</text>
<text x="189" y="137.8">OCXO_8V</text>
<text x="267.8" y="135.6">C</text>
<text x="201.7" y="142.1" transform="rotate(-90 201.7 142.1)">5</text>
<text x="229.8" y="142.9">10MHz</text>
<text x="237.6" y="142">5</text>
<text x="237.6" y="139.4">6</text>
<text x="149.2" y="145.4">PWM_OUT1</text>
<text x="197.6" y="144.5">1</text>
<text x="197.6" y="149.6">3</text>
<text x="210.3" y="147.1">4</text>
<text x="237.6" y="149.6">2</text>
<text x="237.6" y="147.1">3</text>
<text x="237.6" y="144.5">4</text>
<text x="149.2" y="151.8">PWM_OUT2</text>
<text x="201.7" y="153.5" transform="rotate(-90 201.7 153.5)">2</text>
<text x="218.9" y="153">OVEN_MON</text>
<text x="237.6" y="152.1">1</text>
<text x="49" y="167.4">1</text>
<text x="87.1" y="167.4">3</text>
<text x="102.4" y="167.4">6</text>
<text x="49" y="172.5">2</text>
<text x="49" y="169.9">3</text>
<text x="63" y="169.2">1</text>
<text x="70.6" y="169.2">2</text>
<text x="87.1" y="171.2">2</text>
<text x="102.4" y="171.2">5</text>
<text x="95" y="179.6" transform="rotate(-90 95 179.6)">4</text>
<text x="102.4" y="175">1</text>
<text x="10.4" y="185.6">D</text>
<text x="267.8" y="185.6">D</text>
<text x="35" y="205.5">1</text>
<text x="85" y="205.5">2</text>
<text x="135" y="205.5">3</text>
<text x="185" y="205.5">4</text>
<text x="235" y="205.5">5</text>
</g>
<g font-size="1.8" fill="#008484">
<text x="195.2" y="17.7">C16</text>
<text x="199" y="15.3">+12V</text>
<text x="194.5" y="20">0.1uF</text>
<text x="131.7" y="27.9">R13</text>
<text x="181.3" y="29.2">C14</text>
<text x="198.2" y="29.8">+</text>
<text x="203.4" y="24.8">U6</text>
<text x="203.7" y="27.4">LM7171</text>
<text x="219.9" y="28.9">0.1uF</text>
<text x="220.6" y="26.6">C18</text>
<text x="119.5" y="34.3">R8</text>
<text x="142.7" y="32.4">POWER</text>
<text x="142.9" y="30">D4</text>
<text x="180.6" y="31.5">0.1uF</text>
<text x="201.3" y="30.3" transform="rotate(-90 201.3 30.3)">V+</text>
<text x="229.5" y="30.5">R21</text>
<text x="244" y="33.1">J9</text>
<text x="244.2" y="35.4">10MHz_OUT</text>
<text x="88.2" y="36.9">+3.3V</text>
<text x="99.3" y="39.1">0.1uF</text>
<text x="100.5" y="36.8">C6</text>
<text x="130" y="38.7">OVEN</text>
<text x="130.2" y="36.4">D2</text>
<text x="157.6" y="40.6">R9</text>
<text x="186.3" y="36.8">R17</text>
<text x="219.9" y="41.6">0.1uF</text>
<text x="220.6" y="39.3">C19</text>
<text x="53.1" y="46.6">SW_Push</text>
<text x="55.2" y="44.2">SW1</text>
<text x="69.8" y="46.8" transform="rotate(-90 69.8 46.8)">R3</text>
<text x="144.4" y="47">R14</text>
<text x="168.2" y="45.1">SYNC</text>
<text x="168.3" y="42.7">D3</text>
<text x="201.6" y="47">R19</text>
<text x="229.5" y="43.2">R22</text>
<text x="244.1" y="45.8">J10</text>
<text x="76.7" y="51.4">RESET</text>
<text x="87" y="51.2" transform="rotate(-90 87 51.2)">UVCC</text>
<text x="89.5" y="50" transform="rotate(-90 89.5 50)">VCC</text>
<text x="92.1" y="51.2" transform="rotate(-90 92.1 51.2)">AVCC</text>
<text x="97.7" y="51.4">PB0</text>
<text x="97.7" y="54">PB1</text>
<text x="155.4" y="51.4">LOCK</text>
<text x="155.6" y="49.1">D5</text>
<text x="199" y="53.4">+12V</text>
<text x="220.6" y="52">C20</text>
<text x="244.2" y="48.1">10MHz_OUT</text>
<text x="65.9" y="57.8">Y1</text>
<text x="76.7" y="56.5">XTAL1</text>
<text x="97.7" y="56.5">PB2</text>
<text x="97.7" y="59.1">PB3</text>
<text x="194.5" y="58.1">0.1uF</text>
<text x="195.2" y="55.8">C17</text>
<text x="219.9" y="54.3">0.1uF</text>
<text x="229.5" y="55.9">R23</text>
<text x="244.1" y="58.5">J11</text>
<text x="31" y="65">J1</text>
<text x="43.5" y="63.9">6.8pF</text>
<text x="46.1" y="61.6">C1</text>
<text x="59.7" y="64.2">C2</text>
<text x="66" y="60.1">8MHz</text>
<text x="76.7" y="61.6">XTAL2</text>
<text x="97.7" y="61.6">PB4</text>
<text x="97.7" y="64.1">PB5</text>
<text x="123.2" y="60.8" transform="rotate(-90 123.2 60.8)">R4</text>
<text x="203.4" y="62.9">U7</text>
<text x="203.7" y="65.5">LM7171</text>
<text x="220.6" y="64.7">C21</text>
<text x="244.2" y="60.8">10MHz_OUT</text>
<text x="26.7" y="67.3">USB_B_Mini</text>
<text x="29.6" y="71.8">VBUS</text>
<text x="59.9" y="66.5">6.8pF</text>
<text x="76.7" y="66.7">AREF</text>
<text x="76.7" y="71.8">VBUS</text>
<text x="97.7" y="69.2">PB7</text>
<text x="97.7" y="66.7">PB6</text>
<text x="123.2" y="68.4" transform="rotate(-90 123.2 68.4)">R5</text>
<text x="180.6" y="69.6">0.1uF</text>
<text x="181.3" y="67.3">C15</text>
<text x="198.2" y="67.9">+</text>
<text x="201.3" y="68.4" transform="rotate(-90 201.3 68.4)">V+</text>
<text x="219.9" y="67">0.1uF</text>
<text x="229.5" y="68.6">R24</text>
<text x="244" y="71.2">J6</text>
<text x="32.2" y="76.8">D+</text>
<text x="49.7" y="74.9">R1</text>
<text x="76.7" y="76.8">D+</text>
<text x="97.7" y="74.3">PC6</text>
<text x="97.7" y="76.8">PC7</text>
<text x="138.7" y="77.2">0.1uF</text>
<text x="139.9" y="74.9">C9</text>
<text x="144.3" y="75">+3V3</text>
<text x="186.3" y="74.9">R18</text>
<text x="244.2" y="73.5">10MHz_OUT</text>
<text x="28.6" y="82.8" transform="rotate(-90 28.6 82.8)">Shield</text>
<text x="31.1" y="82.8" transform="rotate(-90 31.1 82.8)">GND</text>
<text x="32.8" y="81.9">ID</text>
<text x="49.7" y="81.3">R2</text>
<text x="97.7" y="81.9">PD0</text>
<text x="66.3" y="88.3">C4</text>
<text x="76.7" y="84.5">UCAP</text>
<text x="97.7" y="84.5">PD1</text>
<text x="97.7" y="87">PD2</text>
<text x="97.7" y="89.5">PD3</text>
<text x="136.9" y="89.5">CLKAA</text>
<text x="146.7" y="88.6" transform="rotate(-90 146.7 88.6)">VCC</text>
<text x="149" y="89.5">CLKBA</text>
<text x="151.3" y="87">QAA</text>
<text x="201.6" y="85.1">R20</text>
<text x="65.4" y="90.6">1uF</text>
<text x="97.7" y="94.6">PD5</text>
<text x="97.7" y="92.1">PD4</text>
<text x="151.3" y="92.1">QDA</text>
<text x="217.4" y="92.5">GPS_NEO</text>
<text x="223.9" y="90.2">J4</text>
<text x="244" y="92.5">GPS_IN</text>
<text x="244" y="90.2">J5</text>
<text x="51.4" y="100.4">+3.3V</text>
<text x="97.7" y="97.2">PD6</text>
<text x="97.7" y="99.7">PD7</text>
<text x="149.3" y="101">MC74HC390</text>
<text x="152.6" y="98.5">U3</text>
<text x="43.2" y="105">ISP_VCC</text>
<text x="45.4" y="102.7">JP1</text>
<text x="93" y="104.8">HWB/PE2</text>
<text x="97.7" y="107.3">PE6</text>
<text x="138.7" y="107.7">0.1uF</text>
<text x="139.3" y="105.4">C10</text>
<text x="144.3" y="105.5">+3V3</text>
<text x="229.4" y="106.8">+3V3</text>
<text x="97.8" y="112.4">PF0</text>
<text x="225.2" y="108.2">TP1</text>
<text x="225.2" y="110.5">PPS</text>
<text x="42.5" y="116.5" transform="rotate(-90 42.5 116.5)">VCC</text>
<text x="46.5" y="117.5">MISO</text>
<text x="97.8" y="117.5">PF4</text>
<text x="97.8" y="114.9">PF1</text>
<text x="136.9" y="118.7">CMPIN</text>
<text x="146.7" y="119" transform="rotate(-90 146.7 119)">VCC</text>
<text x="152.1" y="118.7">INH</text>
<text x="164" y="118.5">D1</text>
<text x="242.2" y="118.1">J7</text>
<text x="26.2" y="122.5">AVR-ISP-6</text>
<text x="34" y="120.2">J3</text>
<text x="46.5" y="120">MOSI</text>
<text x="47.3" y="122.6">SCK</text>
<text x="47.5" y="125.1">RST</text>
<text x="97.8" y="125.1">PF7</text>
<text x="97.8" y="122.6">PF6</text>
<text x="97.8" y="120">PF5</text>
<text x="136.9" y="123.8">SIGIN</text>
<text x="146.7" y="126" transform="rotate(-90 146.7 126)">GND</text>
<text x="151.8" y="123.8">PC3</text>
<text x="162" y="120.8">1N5711</text>
<text x="169.8" y="121.9">R11</text>
<text x="242.7" y="120.4">NEO-6M</text>
<text x="42.5" y="128.5" transform="rotate(-90 42.5 128.5)">GND</text>
<text x="87" y="131.6" transform="rotate(-90 87 131.6)">UGND</text>
<text x="89.5" y="131.6" transform="rotate(-90 89.5 131.6)">GND</text>
<text x="150.1" y="130.2">U4</text>
<text x="179" y="128.6" transform="rotate(-90 179 128.6)">R12</text>
<text x="185.7" y="128.6" transform="rotate(-90 185.7 128.6)">1nF</text>
<text x="188" y="128.6" transform="rotate(-90 188 128.6)">C13</text>
<text x="92.9" y="135.3">U2</text>
<text x="93.6" y="137.8">ATmega32U4-AU</text>
<text x="150.7" y="132.8">CD74HC4046AM96</text>
<text x="232" y="133.5">+12V</text>
<text x="165.3" y="143.5">R6</text>
<text x="177.4" y="143.5">R10</text>
<text x="207.2" y="141.7">U5</text>
<text x="165.3" y="149.9">R7</text>
<text x="199.5" y="145.4">+</text>
<text x="202.6" y="145.8" transform="rotate(-90 202.6 145.8)">V+</text>
<text x="207.4" y="144.2">LM321</text>
<text x="242.1" y="147.2">OCXO</text>
<text x="242.2" y="144.9">J8</text>
<text x="189.5" y="154.7" transform="rotate(-90 189.5 154.7)">4.7uF</text>
<text x="191.8" y="154" transform="rotate(-90 191.8 154)">C11</text>
<text x="74.5" y="161.4">+12V</text>
<text x="94.1" y="161.6">U1</text>
<text x="176.8" y="159.8" transform="rotate(-90 176.8 159.8)">4.7uF</text>
<text x="179.1" y="158.6" transform="rotate(-90 179.1 158.6)">C8</text>
<text x="206.6" y="157.5">R16</text>
<text x="36.3" y="165.1">Barrel_Jack_Switch</text>
<text x="43.7" y="162.8">J2</text>
<text x="56" y="165.4">2A</text>
<text x="56.1" y="163.1">F1</text>
<text x="65.3" y="164.7">PWR</text>
<text x="65.4" y="162.4">SW2</text>
<text x="89.3" y="163.9">AP63203WU-7</text>
<text x="106.9" y="164.8">0.1uF</text>
<text x="108.1" y="162.5">C5</text>
<text x="119.6" y="167.3">L1</text>
<text x="125" y="163.9">+3.3V</text>
<text x="196.8" y="165.4" transform="rotate(-90 196.8 165.4)">R15</text>
<text x="82.6" y="173.8" transform="rotate(-90 82.6 173.8)">C3</text>
<text x="89.9" y="172.1">EN</text>
<text x="89.9" y="168.3">VIN</text>
<text x="97.1" y="168.3">BST</text>
<text x="97.7" y="172.1">SW</text>
<text x="118.2" y="169.6">3.9uH</text>
<text x="80.3" y="174.8" transform="rotate(-90 80.3 174.8)">10uF</text>
<text x="95.9" y="176.8" transform="rotate(-90 95.9 176.8)">GND</text>
<text x="98.2" y="175.9">FB</text>
<text x="131.1" y="182.4" transform="rotate(-90 131.1 182.4)">22uF</text>
<text x="133.4" y="181.5" transform="rotate(-90 133.4 181.5)">C7</text>
</g>
<g font-size="1.4" fill="#008484">
<text x="132.2" y="26">220</text>
<text x="119.5" y="32.3">220</text>
<text x="186.8" y="34.8">10k</text>
<text x="229.8" y="32.2">50R</text>
<text x="157.6" y="38.7">220</text>
<text x="67.9" y="46.9" transform="rotate(-90 67.9 46.9)">10k</text>
<text x="144.9" y="45">220</text>
<text x="202" y="45">10k</text>
<text x="229.8" y="44.9">50R</text>
<text x="229.8" y="57.6">50R</text>
<text x="121.2" y="60.8" transform="rotate(-90 121.2 60.8)">27k</text>
<text x="121.2" y="68.5" transform="rotate(-90 121.2 68.5)">10k</text>
<text x="229.8" y="70.3">50R</text>
<text x="49.5" y="76.7">22R</text>
<text x="186.8" y="72.9">10k</text>
<text x="49.5" y="79.3">22R</text>
<text x="202" y="83.1">10k</text>
<text x="170.3" y="123.6">3k9</text>
<text x="177.1" y="128.4" transform="rotate(-90 177.1 128.4)">10M</text>
<text x="165.2" y="145.2">39k</text>
<text x="177.9" y="145.2">39k</text>
<text x="165" y="151.6">10M</text>
<text x="207.1" y="159.2">15k</text>
<text x="194.9" y="165" transform="rotate(-90 194.9 165)">10k</text>
</g>
<g font-size="1.4" fill="#840000">
<text x="64" y="47.6" transform="rotate(-90 64 47.6)">RST</text>
<text x="55.3" y="125">RST</text>
</g>
<g font-size="1.4" fill="#0000c2">
<text x="125.7" y="59.9">Voltage divider</text>
<text x="125.7" y="61.6">takes 12V to 3.3V</text>
<text x="125.7" y="63.2">HIGH -&gt; Oven at Temp</text>
<text x="215.9" y="81">4x Buffered 10MHz Outputs</text>
<text x="218.4" y="98.8">Jumper to connect input SMA to NEO-6M u.Fl</text>
<text x="201.9" y="163.2">EFC Control Amp</text>
<text x="201.9" y="164.8">Gain = 2.5 for 3.3V -&gt; 8V</text>
</g>
<g font-size=".7" fill="#008484">
<text x="203.5" y="34.2" transform="rotate(-90 203.5 34.2)">NULL</text>
<text x="206" y="32.9" transform="rotate(-90 206 32.9)">NULL</text>
<text x="206" y="71" transform="rotate(-90 206 71)">NULL</text>
<text x="203.5" y="72.3" transform="rotate(-90 203.5 72.3)">NULL</text>
</g>
</svg>
